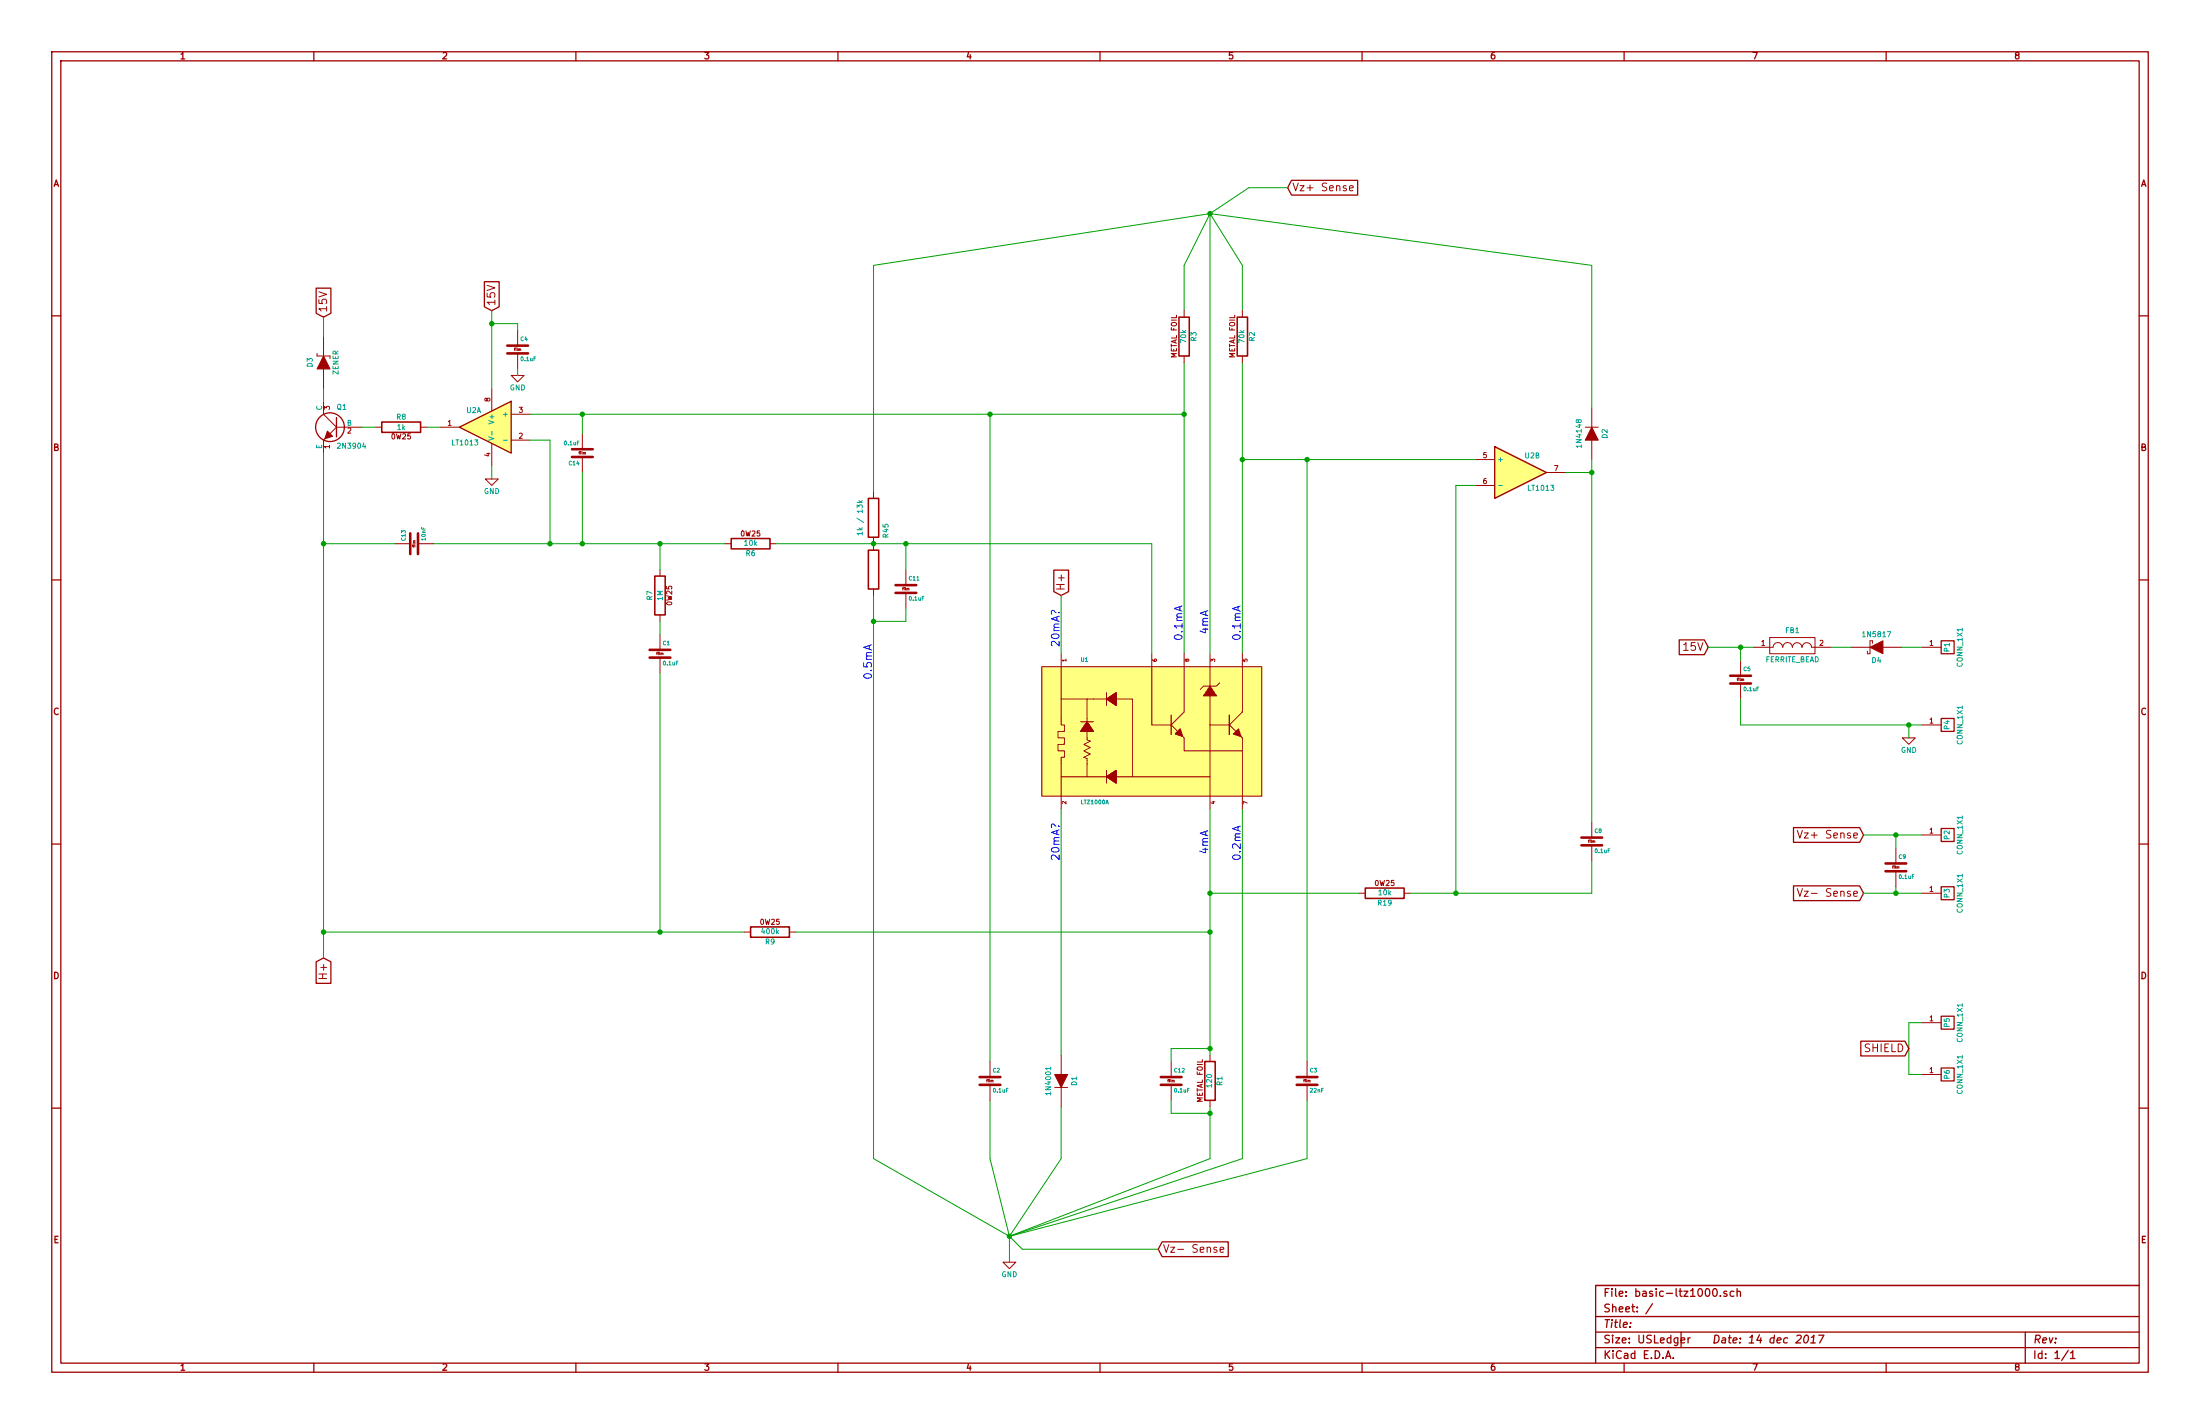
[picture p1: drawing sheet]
<svg xmlns="http://www.w3.org/2000/svg" width="432mm" height="279mm" viewBox="0 0 432 279" stroke-linecap="round" stroke-linejoin="round" font-family="sans-serif">
<g fill="none" stroke="#a00000" stroke-width=".25">
<path d="M10.2 10.2h411.4v259h-411.4zM11.9 11.9h408v255.6h-408zM61.6 10.2v1.7M113 10.2v1.7M164.5 10.2v1.7M215.9 10.2v1.7M267.3 10.2v1.7M318.8 10.2v1.7M370.2 10.2v1.7M253.5 35.4h13v2.9h-13l-.8-1.5zM62.1 56.5h2.8v5l-1.4 .7-1.4-.7zM95.1 55.3h2.9v4.9l-1.5 .8-1.4-.8z"/>
<path d="M10.2 62h1.7M419.9 62h1.7M66 81.9v3.8M90.2 83.8l10.1-5.1v10.2zM293.4 87.6l10.1 5.1-10.1 5.1zM10.2 113.8h1.7M206.8 111.9h2.9v4.2l-1.4 .7-1.5-.7zM419.9 113.8h1.7M329.6 125.6h4.9l.8 1.4-.8 1.4h-4.9zM381 125.7h2.5v2.6h-2.5zM229.9 140.3v3.8M241.3 140.3v3.8"/>
<path d="M381 141h2.5v2.5h-2.5zM10.2 165.6h1.7M352 162.4h13l.8 1.4-.8 1.5h-13zM352 173.8h13l.8 1.5-.8 1.4h-13zM381 162.6h2.5v2.5h-2.5zM381 174h2.5v2.5h-2.5zM419.9 165.6h1.7M62.1 188.7l1.4-.7 1.4 .7v4.2h-2.8zM381 199.4h2.5v2.5h-2.5zM10.2 217.4h1.7M365.2 204.3h8.7l.7 1.4-.7 1.5h-8.7zM381 209.6h2.5v2.5h-2.5z"/>
<path d="M419.9 217.4h1.7M228.1 243.7h13v2.9h-13l-.8-1.5zM313.2 258.3h106.7M320 259.5v.2M324.3 255.8l-1.3 2M336.3 253l.2-.2a.81 .81 0 0 1 .6 .8 .81 .81 0 0 1-.6 .8l-.2-.2-.2-.4zM337.7 254.2v.2M338.9 253.4l-.3-.1-.3 .3 .1 .2 .5 .1v.4h-.6M340.3 253.4l-.4-.1-.3 .3v.6l.3 .2 .4-.1M340.9 253.5l.1-.1a.36 .36 0 0 1 .6 .2v.8M340.9 252.8v1.6M419.9 252.2h-106.7v15.3"/>
<path d="M61.6 267.5v1.7M113 267.5v1.7M164.5 267.5v1.7M215.9 267.5v1.7M267.3 267.5v1.7M313.2 264.4h106.7M313.2 261.4h106.7M318.8 267.5v1.7M326.9 266.5l.5-1.5 .5 1.5M327.1 266.1h.7M328.4 266.4v.1M329.9 263l.8-.1-.1-.3-.4-.1-.3 .2 .1 .7h.6"/>
<path d="M331.3 262.5v1M331.7 262.5l-.2 .1-.2 .2M354.3 262.1l.3-.1a.88 .88 0 0 1-.3 1.5l-.2-.1-.1-.5zM355.4 263.5h.9M355.5 262.4l.5-.4-.1 1.5M357 262h1l-.9 1.5M370.2 267.5v1.7M397.5 261.4v6.1M405.9 264.9l-1.3 2M406.4 265.5l.4-.5v1.5M406.4 266.5h.9"/>
<circle cx="64.8" cy="83.8" r="2.82"/>
<circle cx="231.1" cy="142.2" r="2.82"/>
<circle cx="242.6" cy="142.2" r="2.82"/>
</g>
<g fill="#ffff80" stroke="#ffff80" stroke-width=".25">
<path d="M90.2 83.8l10.1-5.1v10.2z"/>
<path d="M293.4 87.6l10.1 5.1-10.1 5.1z"/>
<path d="M204.5 130.8h43.1v25.4h-43.1z"/>
</g>
<g fill="none" stroke="#a00000" stroke-width=".2">
<path d="M264.9 36.9l.7-.1-.1-.3-.4-.1-.2 .3v.7h.6M62.2 69.3v.6h2.6v.5M63.5 78.7v2.6l2.5 2.5M63.5 66v3.9M63.5 72.4v3.8M96.5 76.2v4.4M100.3 73.7h2.6l-1.3 1.2zM101.6 64.8v3M101.6 69.3v3.1M232.4 61v1.2M232.4 69.9v1.2M243.8 61v1.2"/>
<path d="M243.8 69.9v1.2M63.8 86.1l-.3 .3v2.5M66 83.8l-1.2 1.3M66 83.8h5.1M73.7 83.8h1.2M82.5 83.8h1.3M86.4 83.8h3.8M95.2 94h2.6l-1.3 1.3zM96.5 87v4.4M100.3 86.4h3.8M100.3 81.3h3.8M114.3 85.1v3"/>
<path d="M114.3 89.7v3M171.4 96.5v1.3M289.6 90.2h3.8M289.6 95.3h3.8M303.5 92.7h3.8M311.1 83.8h2.6M312.4 80v3.8M312.4 86.4v3.8M77.5 106.7h3M82 106.7h3.1M129.5 111.8v1.2M142.2 106.7h1.3"/>
<path d="M151.1 106.7h1.3M171.4 105.4v2.6M171.4 115.6v1.2M177.8 111.8v3M177.8 116.3v3.1M129.5 120.7v1.2M129.5 124.5v3M129.5 129v3.1M204.5 130.8h43.1v25.4h-43.1zM208.3 128.3v13.9h.6v1.3h-1.3v1.3h1.3v1.3h-1.3v1.2h1.3v1.3h-.6v10.2M208.3 137.2h8.9M213.4 137.2v4.4"/>
<path d="M217.2 135.9v2.5M218.4 137.2h3.8v15.2M226.1 128.3v13.9h3.8M232.4 128.3v11.4l-2.5 2.5M237.5 128.3v6.3M237.5 135.9v22.9M239.4 134l-.6 .6h-2.6l-.6 .7M243.8 128.3v11.4l-2.5 2.5M341.6 129.5v3.1M341.6 134.1v3.1M344.2 127h3.8M347.3 125.1h8.9v3.2h-8.9z"/>
<path d="M348 127a.93 .93 0 0 1 1-.9 .93 .93 0 0 1 .9 .9M349.9 127a.93 .93 0 0 1 1-.9 .93 .93 0 0 1 .9 .9M351.8 127a.91 .91 0 0 1 .9-.9 .91 .91 0 0 1 .9 .9M353.7 127a.91 .91 0 0 1 .9-.9 .91 .91 0 0 1 .9 .9M355.6 127h3.8M363.2 127h3.8M367.5 126.2v-.5h-.5v2.6h-.5v-.5M369.6 127h3.8M377.2 127h3.8M208.3 152.4h8.9M212.1 141.6h2.5M213.4 143.5v1.7l.6 .2-1.3 .7 1.3 .6-1.3 .6 1.3 .7-1.3 .6 .7 .2v3.6"/>
<path d="M217.2 151.1v2.6M218.4 152.4h19.1M229.9 142.2l1.2 1.3M232.2 144.5l.2 .3v2.5h11.4M237.5 142.2h3.8M241.3 142.2l1.3 1.3M243.6 144.5l.2 .3v14M373.4 144.8h2.5l-1.3 1.3zM377.2 142.2h3.8M266.7 175.3h1.3M275.6 175.3h1.3M312.4 161.3v3"/>
<path d="M312.4 165.9v3M352.8 162.9l.5 1.5 .5-1.5M352.8 174.3l.5 1.6 .5-1.6M372.1 166.4v3M372.1 170.9v3.1M377.2 163.8h3.8M377.2 175.3h3.8M146 182.9h1.3M154.9 182.9h1.3M194.3 208.3v3M194.3 212.9v3M207 213.4h2.5"/>
<path d="M208.3 207v3.8M208.3 213.4v3.8M229.9 208.3v3M229.9 212.9v3M237.5 207v1.3M237.5 215.9v1.3M256.5 208.3v3M256.5 212.9v3M377.2 200.7h3.8M377.2 210.8h3.8M196.8 247.7h2.6l-1.3 1.2zM238.8 244.8l-.3-.1-.3 .2 .1 .2 .5 .2v.3h-.6"/>
<path d="M239.5 245.2l.7-.1-.1-.3-.4-.1-.2 .2v.7h.6"/>
<circle cx="208.3" cy="137.2" r=".25"/>
<circle cx="208.3" cy="137.2" r=".13"/>
<circle cx="213.4" cy="137.2" r=".25"/>
<circle cx="213.4" cy="137.2" r=".13"/>
<circle cx="208.3" cy="152.4" r=".25"/>
<circle cx="208.3" cy="152.4" r=".13"/>
<circle cx="213.4" cy="152.4" r=".25"/>
<circle cx="213.4" cy="152.4" r=".13"/>
<circle cx="222.2" cy="152.4" r=".25"/>
<circle cx="222.2" cy="152.4" r=".13"/>
<circle cx="237.5" cy="142.2" r=".25"/>
<circle cx="237.5" cy="152.4" r=".25"/>
<circle cx="237.5" cy="152.4" r=".13"/>
<circle cx="237.5" cy="142.2" r=".13"/>
<circle cx="243.8" cy="147.3" r=".25"/>
<circle cx="243.8" cy="147.3" r=".13"/>
</g>
<path d="M95.9 85.7l1 .4-1 .3M96.5 84.6v.8M98.8 86.4h.8M168.2 98.6h1M168.6 98.2l.4 .4M169.2 98.2l-.3 .3M294.1 95.3h.8M169.2 104.7h-1l.3 .3M169.2 104.4v.6M206.2 209.3v.6" fill="none" stroke="#00a0a0" stroke-width=".2"/>
<g fill="#a00000" stroke="#a00000" stroke-width=".2">
<path d="M207 210.8h2.5l-1.2 2.6z"/>
<path d="M312.4 83.8l1.3 2.6h-2.6z"/>
<path d="M64.3 84.6l1 1-1.5 .5z"/>
<path d="M367 127l2.6-1.3v2.6z"/>
<path d="M63.5 69.9l1.3 2.5h-2.6z"/>
<path d="M213.4 141.6l1.2 1.9h-2.5z"/>
<path d="M217.2 152.4l1.9-1.3v2.6z"/>
<path d="M217.2 137.2l1.9-1.3v2.5z"/>
<path d="M237.5 134.6l1.3 1.9h-2.6z"/>
<path d="M230.6 144l1-1 .6 1.5z"/>
<path d="M242.1 144l1-1 .5 1.5z"/>
</g>
<path d="M231.4 62.2h2v7.7h-2zM242.8 62.2h2.1v7.7h-2.1zM74.9 82.8h7.6v2h-7.6zM170.4 97.8h2.1v7.6h-2.1zM128.5 113h2.1v7.7h-2.1zM143.5 105.7h7.6v2h-7.6zM170.4 108h2.1v7.6h-2.1zM268 174.2h7.6v2.1h-7.6zM147.3 181.9h7.6v2h-7.6zM236.5 208.3h2v7.6h-2z" fill="none" stroke="#a00000" stroke-width=".3"/>
<g fill="none" stroke="#00a000" stroke-width=".2">
<path d="M252.7 36.8h-7.6l-7.6 5.1M237.5 41.9l-5.1 10.2v8.9M237.5 41.9l6.3 10.2v8.9M237.5 41.9v86.4M237.5 41.9l-66.1 10.2v44.4M237.5 41.9l74.9 10.2v27.9M63.5 62.2v3.8M63.5 76.2v2.5M96.5 61v15.2M96.5 63.5h5.1v1.3M101.6 72.4v1.3M232.4 71.1v57.2"/>
<path d="M243.8 71.1v57.2M63.5 88.9v99.1M71.1 83.8h2.6M83.8 83.8h2.6M96.5 91.4v2.6M104.1 81.3h128.3M104.1 86.4h3.8v20.3M114.3 81.3v3.8M114.3 92.7v14M194.3 81.3v127M243.8 90.2h45.8M256.5 90.2v118.1"/>
<path d="M289.6 95.3h-3.9v80M307.3 92.7h5.1M312.4 90.2v71.1M63.5 106.7h14M85.1 106.7h57.1M129.5 106.7v5.1M152.4 106.7h73.7v21.6M171.4 116.8v110.5l26.7 15.3M177.8 106.7v5.1M177.8 119.4v2.5h-6.4M208.3 116.8v11.5M129.5 121.9v2.6"/>
<path d="M129.5 132.1v50.8M335.3 127h8.9M341.6 137.2v5h35.6M341.6 127v2.5M359.4 127h3.8M373.4 127h3.8M208.3 158.8v48.2M237.5 158.8v48.2M243.8 158.8v68.5l-45.7 15.3M374.6 142.2v2.6M237.5 175.3h29.2M312.4 168.9v6.4h-35.5"/>
<path d="M365.8 163.8h11.4M365.8 175.3h11.4M372.1 163.8v2.6M372.1 174v1.3M63.5 182.9h82.5M156.2 182.9h81.3M194.3 215.9v11.4l3.8 15.3M208.3 217.2v10.1l-10.2 15.3M229.9 215.9v2.5h7.6M237.5 217.2v10.1l-39.4 15.3M237.5 205.7h-7.6v2.6M256.5 215.9v11.4l-58.4 15.3"/>
<path d="M377.2 200.7h-2.6v10.1h2.6M198.1 242.6v5.1M198.1 242.6l2.6 2.5h26.6"/>
</g>
<g fill="#00a000" stroke="#00a000" stroke-width=".25">
<circle cx="237.5" cy="175.3" r=".41"/>
<circle cx="243.8" cy="90.2" r=".41"/>
<circle cx="256.5" cy="90.2" r=".41"/>
<circle cx="198.1" cy="242.6" r=".41"/>
<circle cx="232.4" cy="81.3" r=".41"/>
<circle cx="129.5" cy="106.7" r=".41"/>
<circle cx="194.3" cy="81.3" r=".41"/>
<circle cx="237.5" cy="182.9" r=".41"/>
<circle cx="237.5" cy="41.9" r=".41"/>
<circle cx="96.5" cy="63.5" r=".41"/>
<circle cx="237.5" cy="205.7" r=".41"/>
<circle cx="237.5" cy="218.4" r=".41"/>
<circle cx="312.4" cy="92.7" r=".41"/>
<circle cx="285.7" cy="175.3" r=".41"/>
<circle cx="63.5" cy="182.9" r=".41"/>
<circle cx="129.5" cy="182.9" r=".41"/>
<circle cx="107.9" cy="106.7" r=".41"/>
<circle cx="63.5" cy="106.7" r=".41"/>
<circle cx="114.3" cy="81.3" r=".41"/>
<circle cx="114.3" cy="106.7" r=".41"/>
<circle cx="372.1" cy="175.3" r=".41"/>
<circle cx="372.1" cy="163.8" r=".41"/>
<circle cx="171.4" cy="106.7" r=".41"/>
<circle cx="177.8" cy="106.7" r=".41"/>
<circle cx="171.4" cy="121.9" r=".41"/>
<circle cx="374.6" cy="142.2" r=".41"/>
<circle cx="341.6" cy="127" r=".41"/>
</g>
<g fill="none" stroke="#a00000" stroke-width=".51">
<path d="M99.6 69.3h4M99.6 67.8h4M112.3 88.1h4M112.3 89.7h4M80.5 104.6v4.1M82 104.6v4.1M175.8 116.3h4M175.8 114.8h4M127.5 129h4.1M127.5 127.5h4.1M339.6 134.1h4.1M339.6 132.6h4.1"/>
<path d="M310.4 165.9h4.1M310.4 164.3h4.1M370.1 170.9h4M370.1 169.4h4M192.3 212.9h4M192.3 211.3h4M227.8 212.9h4.1M227.8 211.3h4.1M254.5 212.9h4.1M254.5 211.3h4.1"/>
</g>
<g font-size="2.1" fill="#a00000">
<text x="253.6" y="37.6">Vz+ Sense</text>
<text x="64.3" y="61.3" transform="rotate(-90 64.3 61.3)">15V</text>
<text x="97.3" y="60" transform="rotate(-90 97.3 60)">15V</text>
<text x="209" y="115.9" transform="rotate(-90 209 115.9)">H+</text>
<text x="330.6" y="127.8">15V</text>
<text x="354.3" y="164.6">Vz+ Sense</text>
<text x="354.8" y="176">Vz- Sense</text>
<text x="64.3" y="191.6" transform="rotate(-90 64.3 191.6)">H+</text>
<text x="366" y="206.5">SHIELD</text>
<text x="228.2" y="245.9">Vz- Sense</text>
<text x="314.7" y="254.5">File: basic-ltz1000.sch</text>
<text x="314.7" y="257.6">Sheet: /</text>
<text x="314.7" y="263.7">Size: USLedger</text>
<text x="314.7" y="260.6">Title:</text>
<text x="336" y="263.7">Date: 14 dec 2017</text>
<text x="399" y="263.7">Rev:</text>
<text x="314.7" y="266.7">KiCad E.D.A.</text>
<text x="399" y="266.7">Id: 1/1</text>
</g>
<g font-size="2.1" fill="#00f">
<text x="232.2" y="125.7" transform="rotate(-90 232.2 125.7)">0.1mA</text>
<text x="237.2" y="124.5" transform="rotate(-90 237.2 124.5)">4mA</text>
<text x="243.6" y="125.7" transform="rotate(-90 243.6 125.7)">0.1mA</text>
<text x="208" y="127" transform="rotate(-90 208 127)">20mA?</text>
<text x="171.2" y="133.3" transform="rotate(-90 171.2 133.3)">0.5mA</text>
<text x="237.2" y="167.6" transform="rotate(-90 237.2 167.6)">4mA</text>
<text x="208" y="168.9" transform="rotate(-90 208 168.9)">20mA?</text>
<text x="243.6" y="168.9" transform="rotate(-90 243.6 168.9)">0.2mA</text>
</g>
<g font-size="1.8" fill="#a00000">
<text x="35.4" y="11.7">1</text>
<text x="86.8" y="11.7">2</text>
<text x="138.3" y="11.7">3</text>
<text x="189.7" y="11.7">4</text>
<text x="241.1" y="11.7">5</text>
<text x="292.6" y="11.7">6</text>
<text x="344" y="11.7">7</text>
<text x="395.5" y="11.7">8</text>
<text x="10.4" y="36.7">A</text>
<text x="420.1" y="36.7">A</text>
<text x="10.4" y="88.5">B</text>
<text x="420.1" y="88.5">B</text>
<text x="10.4" y="140.3">C</text>
<text x="420.1" y="140.3">C</text>
<text x="10.4" y="192.2">D</text>
<text x="420.1" y="192.2">D</text>
<text x="10.5" y="244">E</text>
<text x="420.2" y="244">E</text>
<text x="35.4" y="269">1</text>
<text x="86.8" y="269">2</text>
<text x="138.3" y="269">3</text>
<text x="189.7" y="269">4</text>
<text x="241.1" y="269">5</text>
<text x="292.6" y="269">6</text>
<text x="344" y="269">7</text>
<text x="395.5" y="269">8</text>
</g>
<g font-size="1.4" fill="#a00000">
<text x="231" y="70.3" transform="rotate(-90 231 70.3)">METAL FOIL</text>
<text x="242.4" y="70.3" transform="rotate(-90 242.4 70.3)">METAL FOIL</text>
<text x="64.8" y="80.4" transform="rotate(-90 64.8 80.4)">3</text>
<text x="87.9" y="83.6">1</text>
<text x="96.3" y="78.8" transform="rotate(-90 96.3 78.8)">8</text>
<text x="101.9" y="81">3</text>
<text x="64.8" y="88" transform="rotate(-90 64.8 88)">1</text>
<text x="68.2" y="85.1">2</text>
<text x="76.9" y="86.2">0W25</text>
<text x="96.3" y="89.6" transform="rotate(-90 96.3 89.6)">4</text>
<text x="101.9" y="86.1">2</text>
<text x="291.1" y="89.9">5</text>
<text x="291.1" y="95">6</text>
<text x="305.1" y="92.5">7</text>
<text x="145.5" y="105.3">0W25</text>
<text x="132" y="118.7" transform="rotate(-90 132 118.7)">0W25</text>
<text x="345.7" y="126.7">1</text>
<text x="357.1" y="126.7">2</text>
<text x="378.7" y="126.7">1</text>
<text x="378.7" y="142">1</text>
<text x="378.7" y="163.6">1</text>
<text x="269.9" y="173.9">0W25</text>
<text x="378.7" y="175">1</text>
<text x="149.3" y="181.5">0W25</text>
<text x="378.7" y="200.4">1</text>
<text x="378.7" y="210.6">1</text>
<text x="236.1" y="216.3" transform="rotate(-90 236.1 216.3)">METAL FOIL</text>
</g>
<g font-size="1.4" fill="#00a0a0">
<text x="232.8" y="67.2" transform="rotate(-90 232.8 67.2)">70k</text>
<text x="234.9" y="66.9" transform="rotate(-90 234.9 66.9)">R3</text>
<text x="244.3" y="67.2" transform="rotate(-90 244.3 67.2)">70k</text>
<text x="246.3" y="66.9" transform="rotate(-90 246.3 66.9)">R2</text>
<text x="61.4" y="72" transform="rotate(-90 61.4 72)">D3</text>
<text x="66.5" y="73.5" transform="rotate(-90 66.5 73.5)">ZENER</text>
<text x="100" y="76.6">GND</text>
<text x="63.2" y="80.5" transform="rotate(-90 63.2 80.5)">C</text>
<text x="66.1" y="80.4">Q1</text>
<text x="68.1" y="83.6">B</text>
<text x="77.9" y="82.4">R8</text>
<text x="91.6" y="81.1">U2A</text>
<text x="97" y="82.9" transform="rotate(-90 97 82.9)">V+</text>
<text x="99" y="81.8">+</text>
<text x="63.2" y="88.1" transform="rotate(-90 63.2 88.1)">E</text>
<text x="66.5" y="88.1">2N3904</text>
<text x="78" y="84.4">1k</text>
<text x="88.8" y="87.4">LT1013</text>
<text x="299.3" y="90">U2B</text>
<text x="310.5" y="87.6" transform="rotate(-90 310.5 87.6)">1N4148</text>
<text x="315.5" y="86" transform="rotate(-90 315.5 86)">D2</text>
<text x="293.9" y="90.7">+</text>
<text x="94.9" y="97">GND</text>
<text x="300" y="96.3">LT1013</text>
<text x="146.2" y="107.1">10k</text>
<text x="169.3" y="104.1" transform="rotate(-90 169.3 104.1)">1k / 13k</text>
<text x="174.4" y="105.4" transform="rotate(-90 174.4 105.4)">R45</text>
<text x="146.4" y="109.1">R6</text>
<text x="128.1" y="117.7" transform="rotate(-90 128.1 117.7)">R7</text>
<text x="130.1" y="117.8" transform="rotate(-90 130.1 117.8)">1M</text>
<text x="350.5" y="124.3">FB1</text>
<text x="365.8" y="125">1N5817</text>
<text x="346.4" y="130">FERRITE_BEAD</text>
<text x="367.4" y="130.1">D4</text>
<text x="382.7" y="127.9" transform="rotate(-90 382.7 127.9)">P1</text>
<text x="385.2" y="130.7" transform="rotate(-90 385.2 130.7)">CONN_1X1</text>
<text x="382.7" y="143.1" transform="rotate(-90 382.7 143.1)">P4</text>
<text x="373.1" y="147.8">GND</text>
<text x="385.2" y="146" transform="rotate(-90 385.2 146)">CONN_1X1</text>
<text x="382.7" y="164.7" transform="rotate(-90 382.7 164.7)">P2</text>
<text x="385.2" y="167.6" transform="rotate(-90 385.2 167.6)">CONN_1X1</text>
<text x="270.5" y="177.7">R19</text>
<text x="270.6" y="175.7">10k</text>
<text x="382.7" y="176.1" transform="rotate(-90 382.7 176.1)">P3</text>
<text x="385.2" y="179" transform="rotate(-90 385.2 179)">CONN_1X1</text>
<text x="149.6" y="183.3">400k</text>
<text x="150.2" y="185.3">R9</text>
<text x="382.7" y="201.5" transform="rotate(-90 382.7 201.5)">P5</text>
<text x="385.2" y="204.4" transform="rotate(-90 385.2 204.4)">CONN_1X1</text>
<text x="206.3" y="214.6" transform="rotate(-90 206.3 214.6)">1N4001</text>
<text x="211.4" y="213" transform="rotate(-90 211.4 213)">D1</text>
<text x="237.9" y="213.3" transform="rotate(-90 237.9 213.3)">120</text>
<text x="240" y="213" transform="rotate(-90 240 213)">R1</text>
<text x="382.7" y="211.7" transform="rotate(-90 382.7 211.7)">P6</text>
<text x="385.2" y="214.6" transform="rotate(-90 385.2 214.6)">CONN_1X1</text>
<text x="196.5" y="250.6">GND</text>
</g>
<g font-size="1.1" fill="#00a0a0">
<text x="102.2" y="66.9">C4</text>
<text x="102.3" y="70.9">0.1uF</text>
<text x="110.8" y="87.4">0.1uF</text>
<text x="111.7" y="91.3">C14</text>
<text x="79.6" y="106" transform="rotate(-90 79.6 106)">C13</text>
<text x="83.6" y="106" transform="rotate(-90 83.6 106)">10nF</text>
<text x="178.5" y="113.9">C11</text>
<text x="178.5" y="117.9">0.1uF</text>
<text x="130.1" y="126.6">C1</text>
<text x="130.3" y="130.6">0.1uF</text>
<text x="212.2" y="129.9">U1</text>
<text x="342.2" y="131.7">C5</text>
<text x="342.3" y="135.6">0.1uF</text>
<text x="212.3" y="157.8">LTZ1000A</text>
<text x="313" y="163.4">C8</text>
<text x="313.1" y="167.4">0.1uF</text>
<text x="372.7" y="168.5">C9</text>
<text x="372.8" y="172.5">0.1uF</text>
<text x="194.9" y="210.4">C2</text>
<text x="195" y="214.4">0.1uF</text>
<text x="230.5" y="210.4">C12</text>
<text x="230.6" y="214.4">0.1uF</text>
<text x="257.1" y="210.4">C3</text>
<text x="257.2" y="214.4">22nF</text>
</g>
<g font-size="1.1" fill="#a00000">
<text x="209.3" y="129.8" transform="rotate(-90 209.3 129.8)">1</text>
<text x="227.1" y="129.8" transform="rotate(-90 227.1 129.8)">6</text>
<text x="233.4" y="129.8" transform="rotate(-90 233.4 129.8)">8</text>
<text x="238.5" y="129.8" transform="rotate(-90 238.5 129.8)">3</text>
<text x="244.9" y="129.8" transform="rotate(-90 244.9 129.8)">5</text>
<text x="209.3" y="157.8" transform="rotate(-90 209.3 157.8)">2</text>
<text x="238.5" y="157.8" transform="rotate(-90 238.5 157.8)">4</text>
<text x="244.9" y="157.8" transform="rotate(-90 244.9 157.8)">7</text>
</g>
<g font-size=".7" fill="#a00000">
<text x="101" y="68.8">film</text>
<text x="113.7" y="89.2">film</text>
<text x="81.5" y="107.3" transform="rotate(-90 81.5 107.3)">film</text>
<text x="177.2" y="115.8">film</text>
<text x="128.9" y="128.5">film</text>
<text x="341" y="133.6">film</text>
<text x="311.8" y="165.4">film</text>
<text x="371.5" y="170.4">film</text>
<text x="193.7" y="212.3">film</text>
<text x="229.2" y="212.3">film</text>
<text x="255.9" y="212.3">film</text>
</g>
</svg>
